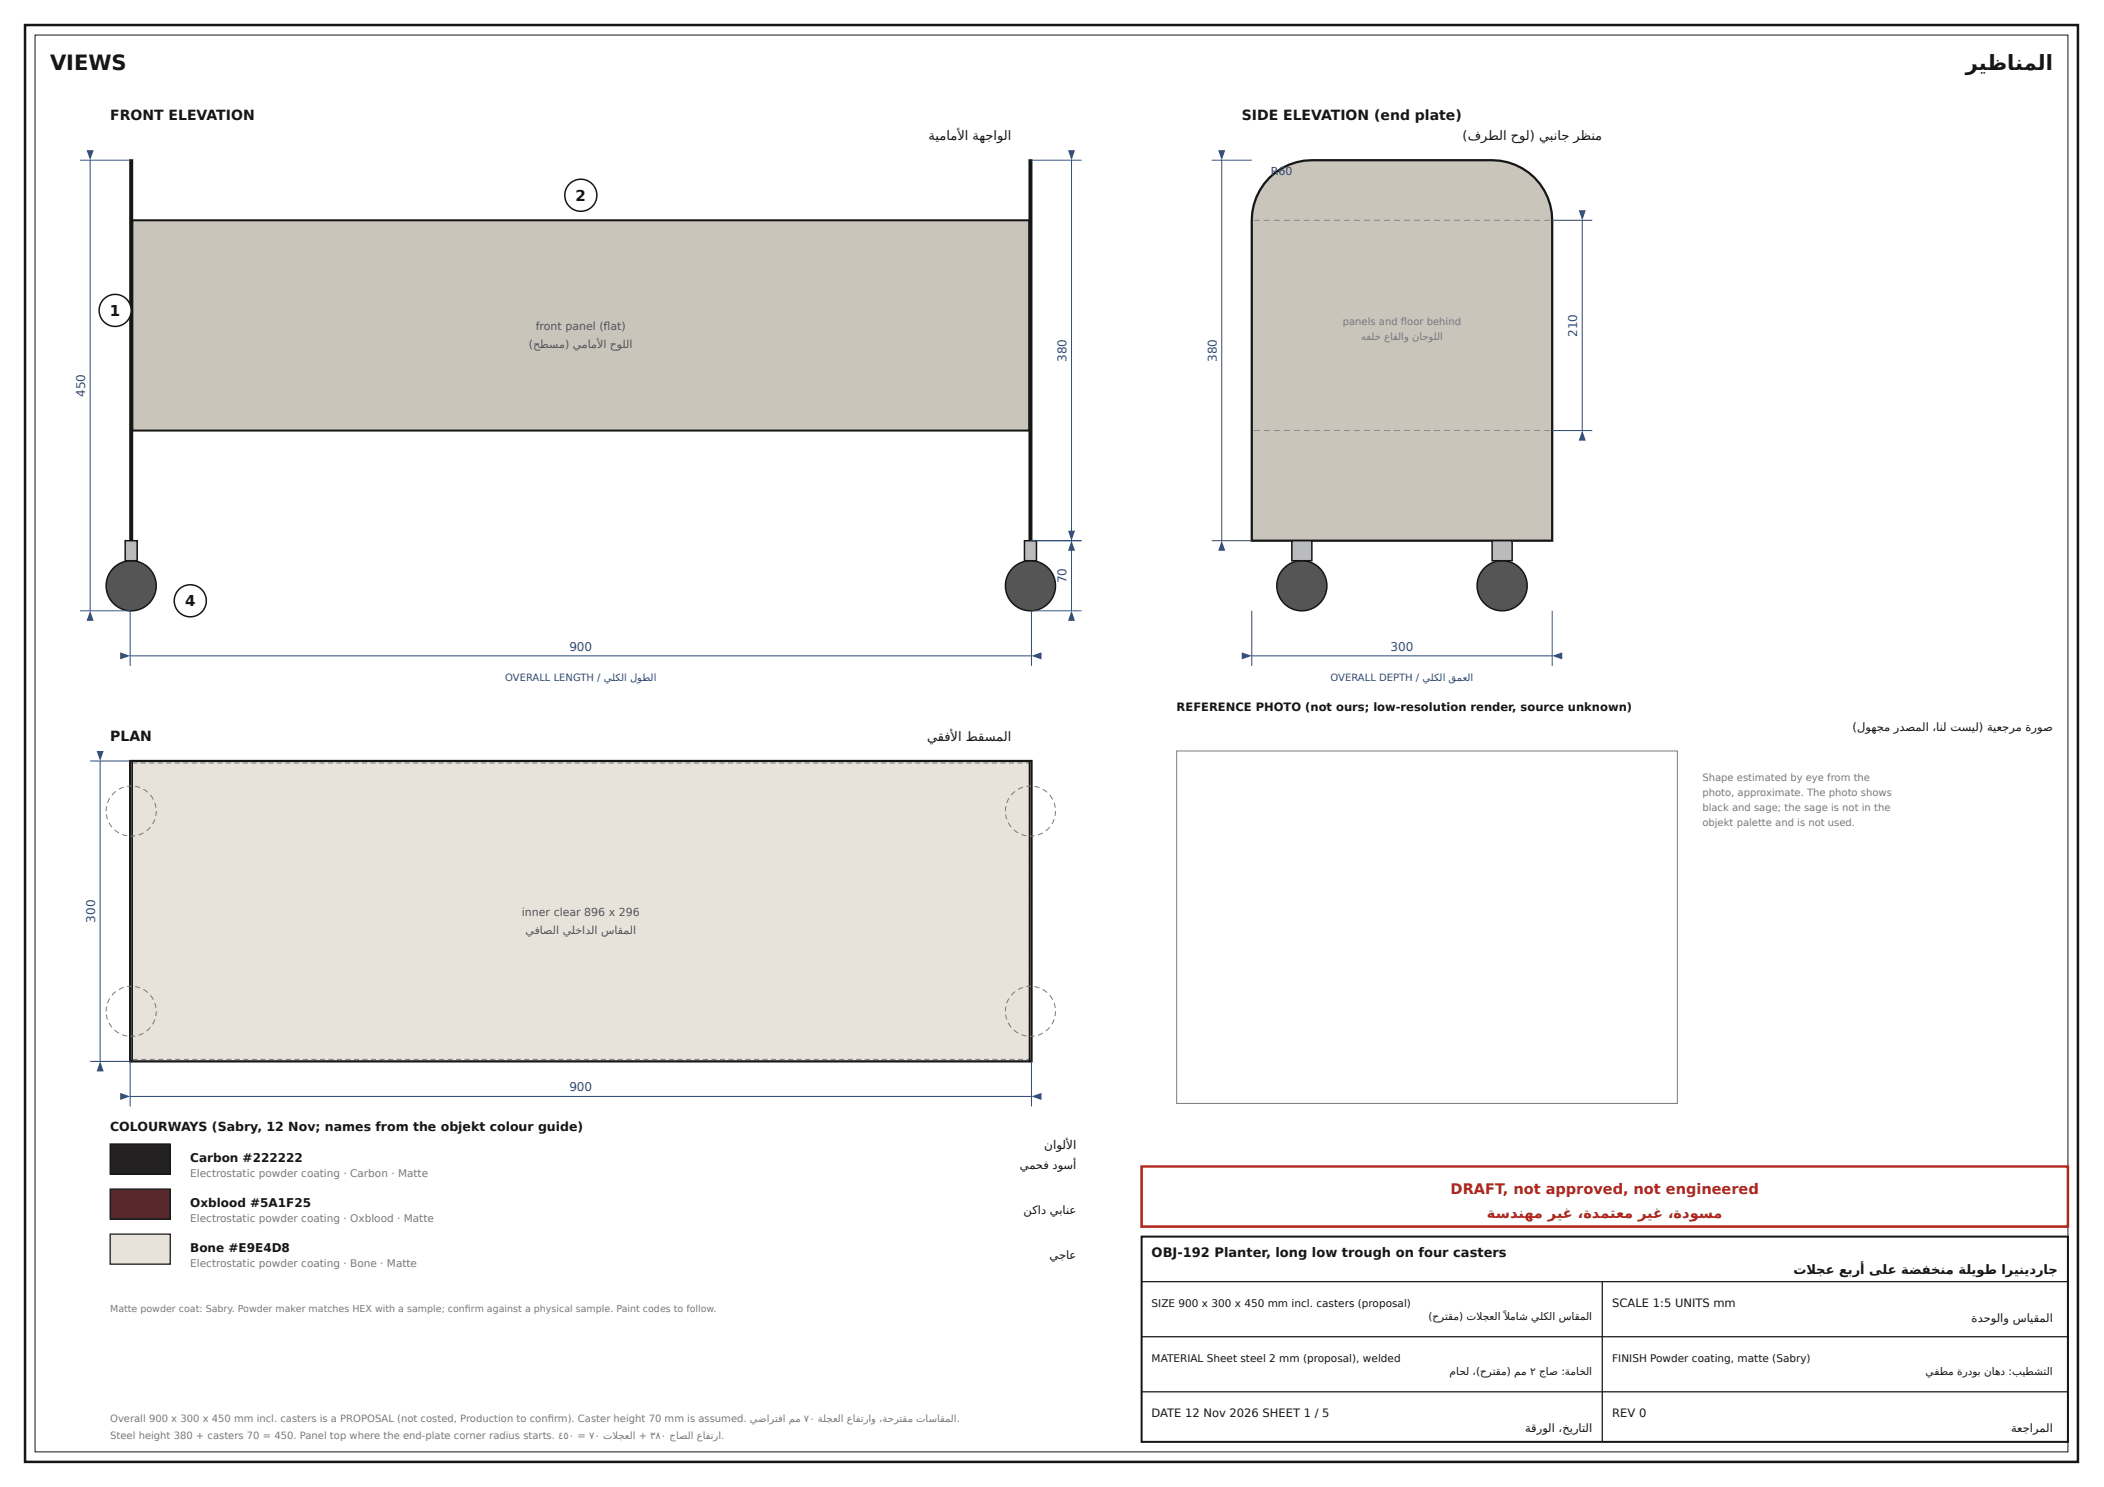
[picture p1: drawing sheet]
<svg xmlns="http://www.w3.org/2000/svg" width="420mm" height="297mm" viewBox="0 0 420 297" stroke-linecap="round" stroke-linejoin="round" font-family="sans-serif">
<path d="M5 5h410v287h-410z" fill="none" stroke="#161616" stroke-width=".5"/>
<path d="M7 7h406v283h-406z" fill="none" stroke="#161616" stroke-width=".2"/>
<path d="M228 247h185v41h-185z" fill="#fff"/>
<path d="M228 247h185v41h-185z" fill="none" stroke="#161616" stroke-width=".4"/>
<path d="M228 256h185M320 256v32M228 267h185M228 278h185" fill="none" stroke="#161616" stroke-width=".25"/>
<path d="M228 233h185v12h-185z" fill="#fff"/>
<path d="M228 233h185v12h-185z" fill="none" stroke="#b3261e" stroke-width=".5"/>
<path d="M26.4 44h179.2v42h-179.2z" fill="#c9c5bb"/>
<path d="M26 32h.4v76h-.4zM205.6 32h.4v76h-.4zM26.4 44h179.2v42h-179.2z" fill="none" stroke="#161616" stroke-width=".4"/>
<path d="M26.2 32v76M205.8 32v76" fill="none" stroke="#8d8a82" stroke-width=".4"/>
<circle cx="26.2" cy="117" r="5" fill="#555"/>
<circle cx="26.2" cy="117" r="5" fill="none" stroke="#161616" stroke-width=".3"/>
<path d="M25 108h2.4v4h-2.4z" fill="#bbb"/>
<path d="M25 108h2.4v4h-2.4z" fill="none" stroke="#161616" stroke-width=".3"/>
<circle cx="205.8" cy="117" r="5" fill="#555"/>
<circle cx="205.8" cy="117" r="5" fill="none" stroke="#161616" stroke-width=".3"/>
<path d="M204.6 108h2.4v4h-2.4z" fill="#bbb"/>
<path d="M204.6 108h2.4v4h-2.4z" fill="none" stroke="#161616" stroke-width=".3"/>
<path d="M26 131h180" fill="none" stroke="#2a4a7a" stroke-width=".2"/>
<g fill="#2a4a7a">
<path d="M24 130.3l2 .7-2 .7z"/>
<path d="M206 131l2-.7v1.4z"/>
</g>
<path d="M18 32v90M26 122v11M206 122v11" fill="none" stroke="#2a4a7a" stroke-width=".2"/>
<g fill="#2a4a7a">
<path d="M17.3 30h1.4l-.7 2z"/>
<path d="M18 122l.7 2h-1.4z"/>
</g>
<path d="M16 32h10M214 32v76M16 122h10" fill="none" stroke="#2a4a7a" stroke-width=".2"/>
<g fill="#2a4a7a">
<path d="M213.3 30h1.4l-.7 2z"/>
<path d="M214 108l.7 2h-1.4z"/>
</g>
<path d="M206 32h10M206 108h10M214 108v14" fill="none" stroke="#2a4a7a" stroke-width=".2"/>
<g fill="#2a4a7a">
<path d="M213.3 106h1.4l-.7 2z"/>
<path d="M214 122l.7 2h-1.4z"/>
</g>
<path d="M206 108h10M206 122h10" fill="none" stroke="#2a4a7a" stroke-width=".2"/>
<circle cx="116" cy="39" r="3.2" fill="#fff"/>
<circle cx="116" cy="39" r="3.2" fill="none" stroke="#161616" stroke-width=".3"/>
<circle cx="23" cy="62" r="3.2" fill="#fff"/>
<circle cx="23" cy="62" r="3.2" fill="none" stroke="#161616" stroke-width=".3"/>
<circle cx="38" cy="120" r="3.2" fill="#fff"/>
<circle cx="38" cy="120" r="3.2" fill="none" stroke="#161616" stroke-width=".3"/>
<path d="M253.5 35.5a12 12 0 0 1 8.5-3.5h36a12 12 0 0 1 12 12v64h-60v-64a12 12 0 0 1 3.5-8.5z" fill="#c9c5bb"/>
<path d="M253.5 35.5a12 12 0 0 1 8.5-3.5h36a12 12 0 0 1 12 12v64h-60v-64a12 12 0 0 1 3.5-8.5z" fill="none" stroke="#161616" stroke-width=".45"/>
<circle cx="260" cy="117" r="5" fill="#555"/>
<circle cx="260" cy="117" r="5" fill="none" stroke="#161616" stroke-width=".3"/>
<path d="M258 108h4v4h-4z" fill="#bbb"/>
<path d="M258 108h4v4h-4z" fill="none" stroke="#161616" stroke-width=".3"/>
<circle cx="300" cy="117" r="5" fill="#555"/>
<circle cx="300" cy="117" r="5" fill="none" stroke="#161616" stroke-width=".3"/>
<path d="M298 108h4v4h-4z" fill="#bbb"/>
<path d="M298 108h4v4h-4z" fill="none" stroke="#161616" stroke-width=".3"/>
<g fill="#7a7a7a">
<path d="M250.4 43.9h1.2v.2h-1.2zM252.4 43.9h1.2v.2h-1.2zM254.4 43.9h1.2v.2h-1.2zM256.4 43.9h1.2v.2h-1.2zM258.4 43.9h1.2v.2h-1.2zM260.4 43.9h1.2v.2h-1.2zM262.4 43.9h1.2v.2h-1.2zM264.4 43.9h1.2v.2h-1.2zM266.4 43.9h1.2v.2h-1.2zM268.4 43.9h1.2v.2h-1.2zM270.4 43.9h1.2v.2h-1.2zM272.4 43.9h1.2v.2h-1.2zM274.4 43.9h1.2v.2h-1.2zM276.4 43.9h1.2v.2h-1.2zM278.4 43.9h1.2v.2h-1.2zM280.4 43.9h1.2v.2h-1.2zM282.4 43.9h1.2v.2h-1.2zM284.4 43.9h1.2v.2h-1.2zM286.4 43.9h1.2v.2h-1.2zM288.4 43.9h1.2v.2h-1.2zM290.4 43.9h1.2v.2h-1.2zM292.4 43.9h1.2v.2h-1.2zM294.4 43.9h1.2v.2h-1.2zM296.4 43.9h1.2v.2h-1.2zM298.4 43.9h1.2v.2h-1.2zM300.4 43.9h1.2v.2h-1.2zM302.4 43.9h1.2v.2h-1.2zM304.4 43.9h1.2v.2h-1.2zM306.4 43.9h1.2v.2h-1.2zM308.4 43.9h1.2v.2h-1.2z"/>
<path d="M250.4 85.9h1.2v.2h-1.2zM252.4 85.9h1.2v.2h-1.2zM254.4 85.9h1.2v.2h-1.2zM256.4 85.9h1.2v.2h-1.2zM258.4 85.9h1.2v.2h-1.2zM260.4 85.9h1.2v.2h-1.2zM262.4 85.9h1.2v.2h-1.2zM264.4 85.9h1.2v.2h-1.2zM266.4 85.9h1.2v.2h-1.2zM268.4 85.9h1.2v.2h-1.2zM270.4 85.9h1.2v.2h-1.2zM272.4 85.9h1.2v.2h-1.2zM274.4 85.9h1.2v.2h-1.2zM276.4 85.9h1.2v.2h-1.2zM278.4 85.9h1.2v.2h-1.2zM280.4 85.9h1.2v.2h-1.2zM282.4 85.9h1.2v.2h-1.2zM284.4 85.9h1.2v.2h-1.2zM286.4 85.9h1.2v.2h-1.2zM288.4 85.9h1.2v.2h-1.2zM290.4 85.9h1.2v.2h-1.2zM292.4 85.9h1.2v.2h-1.2zM294.4 85.9h1.2v.2h-1.2zM296.4 85.9h1.2v.2h-1.2zM298.4 85.9h1.2v.2h-1.2zM300.4 85.9h1.2v.2h-1.2zM302.4 85.9h1.2v.2h-1.2zM304.4 85.9h1.2v.2h-1.2zM306.4 85.9h1.2v.2h-1.2zM308.4 85.9h1.2v.2h-1.2z"/>
</g>
<path d="M250 131h60" fill="none" stroke="#2a4a7a" stroke-width=".2"/>
<g fill="#2a4a7a">
<path d="M248 130.3l2 .7-2 .7z"/>
<path d="M310 131l2-.7v1.4z"/>
</g>
<path d="M244 32v76M250 122v11M310 122v11" fill="none" stroke="#2a4a7a" stroke-width=".2"/>
<g fill="#2a4a7a">
<path d="M243.3 30h1.4l-.7 2z"/>
<path d="M244 108l.7 2h-1.4z"/>
</g>
<path d="M242 32h8M316 44v42M242 108h8" fill="none" stroke="#2a4a7a" stroke-width=".2"/>
<g fill="#2a4a7a">
<path d="M315.3 42h1.4l-.7 2z"/>
<path d="M316 86l.7 2h-1.4z"/>
</g>
<path d="M310 44h8M310 86h8" fill="none" stroke="#2a4a7a" stroke-width=".2"/>
<path d="M26 152h180v60h-180z" fill="#e7e3da"/>
<path d="M26 152h180v60h-180z" fill="none" stroke="#161616" stroke-width=".45"/>
<path d="M28.1 152.3h1v.2h-1zM29.8 152.3h1v.2h-1zM31.5 152.3h1v.2h-1zM33.2 152.3h1v.2h-1zM34.9 152.3h1v.2h-1zM36.6 152.3h1v.2h-1zM38.3 152.3h1v.2h-1zM40 152.3h1v.2h-1zM41.7 152.3h1v.2h-1zM43.4 152.3h1v.2h-1zM45.1 152.3h1v.2h-1zM46.8 152.3h1v.2h-1zM48.5 152.3h1v.2h-1zM50.2 152.3h1v.2h-1zM51.9 152.3h1v.2h-1zM53.6 152.3h1v.2h-1zM55.3 152.3h1v.2h-1zM57 152.3h1v.2h-1zM58.7 152.3h1v.2h-1zM60.4 152.3h1v.2h-1zM62.1 152.3h1v.2h-1zM63.8 152.3h1v.2h-1zM65.5 152.3h1v.2h-1zM67.2 152.3h1v.2h-1zM68.9 152.3h1v.2h-1zM70.6 152.3h1v.2h-1zM72.3 152.3h1v.2h-1zM74 152.3h1v.2h-1zM75.7 152.3h1v.2h-1zM77.4 152.3h1v.2h-1zM79.1 152.3h1v.2h-1zM80.8 152.3h1v.2h-1zM82.5 152.3h1v.2h-1zM84.2 152.3h1v.2h-1zM85.9 152.3h1v.2h-1zM87.6 152.3h1v.2h-1zM89.3 152.3h1v.2h-1zM91 152.3h1v.2h-1zM92.7 152.3h1v.2h-1zM94.4 152.3h1v.2h-1zM96.1 152.3h1v.2h-1zM97.8 152.3h1v.2h-1zM99.5 152.3h1v.2h-1zM101.2 152.3h1v.2h-1zM102.9 152.3h1v.2h-1zM104.6 152.3h1v.2h-1zM106.3 152.3h1v.2h-1zM108 152.3h1v.2h-1zM109.7 152.3h1v.2h-1zM111.4 152.3h1v.2h-1zM113.1 152.3h1v.2h-1zM114.8 152.3h1v.2h-1zM116.5 152.3h1v.2h-1zM118.2 152.3h1v.2h-1zM119.9 152.3h1v.2h-1zM121.6 152.3h1v.2h-1zM123.3 152.3h1v.2h-1zM125 152.3h1v.2h-1zM126.7 152.3h1v.2h-1zM128.4 152.3h1v.2h-1zM130.1 152.3h1v.2h-1zM131.8 152.3h1v.2h-1zM133.5 152.3h1v.2h-1zM135.2 152.3h1v.2h-1zM136.9 152.3h1v.2h-1zM138.6 152.3h1v.2h-1zM140.3 152.3h1v.2h-1zM142 152.3h1v.2h-1zM143.7 152.3h1v.2h-1zM145.4 152.3h1v.2h-1zM147.1 152.3h1v.2h-1zM148.8 152.3h1v.2h-1zM150.5 152.3h1v.2h-1zM152.2 152.3h1v.2h-1zM153.9 152.3h1v.2h-1zM155.6 152.3h1v.2h-1zM157.3 152.3h1v.2h-1zM159 152.3h1v.2h-1zM160.7 152.3h1v.2h-1zM162.4 152.3h1v.2h-1zM164.1 152.3h1v.2h-1zM165.8 152.3h1v.2h-1zM167.5 152.3h1v.2h-1zM169.2 152.3h1v.2h-1zM170.9 152.3h1v.2h-1zM172.6 152.3h1v.2h-1zM174.3 152.3h1v.2h-1zM176 152.3h1v.2h-1zM177.7 152.3h1v.2h-1zM179.4 152.3h1v.2h-1zM181.1 152.3h1v.2h-1zM182.8 152.3h1v.2h-1zM184.5 152.3h1v.2h-1zM186.2 152.3h1v.2h-1zM187.9 152.3h1v.2h-1zM189.6 152.3h1v.2h-1zM191.3 152.3h1v.2h-1zM193 152.3h1v.2h-1zM194.7 152.3h1v.2h-1zM196.4 152.3h1v.2h-1zM198.1 152.3h1v.2h-1zM199.8 152.3h1v.2h-1zM201.5 152.3h1v.2h-1zM203.2 152.3h1v.2h-1zM204.9 152.3h.8v.4h-.2l.1-.3-.7 .1zM205.5 153.4h.2v1h-.2zM205.5 155.1h.2v1h-.2zM205.5 156.8h.2v1h-.2zM205.5 158.5h.2v1h-.2zM205.5 160.2h.2v1h-.2zM205.5 161.9h.2v1h-.2zM205.5 163.6h.2v1h-.2zM205.5 165.3h.2v1h-.2zM205.5 167h.2v1h-.2zM205.5 168.7h.2v1h-.2zM205.5 170.4h.2v1h-.2zM205.5 172.1h.2v1h-.2zM205.5 173.8h.2v1h-.2zM205.5 175.5h.2v1h-.2zM205.5 177.2h.2v1h-.2zM205.5 178.9h.2v1h-.2zM205.5 180.6h.2v1h-.2zM205.5 182.3h.2v1h-.2zM205.5 184h.2v1h-.2zM205.5 185.7h.2v1h-.2zM205.5 187.4h.2v1h-.2zM205.5 189.1h.2v1h-.2zM205.5 190.8h.2v1h-.2zM205.5 192.5h.2v1h-.2zM205.5 194.2h.2v1h-.2zM205.5 195.9h.2v1h-.2zM205.5 197.6h.2v1h-.2zM205.5 199.3h.2v1h-.2zM205.5 201h.2v1h-.2zM205.5 202.7h.2v1h-.2zM205.5 204.4h.2v1h-.2zM205.5 206.1h.2v1h-.2zM205.5 207.8h.2v1h-.2zM205.5 209.5h.2v1h-.2zM205 211.5l.6 .1-.1-.4h.2v.5h-.7zM203.3 211.5h1v.2h-1zM201.6 211.5h1v.2h-1zM199.9 211.5h1v.2h-1zM198.2 211.5h1v.2h-1zM196.5 211.5h1v.2h-1zM194.8 211.5h1v.2h-1zM193.1 211.5h1v.2h-1zM191.4 211.5h1v.2h-1zM189.7 211.5h1v.2h-1zM188 211.5h1v.2h-1zM186.3 211.5h1v.2h-1zM184.6 211.5h1v.2h-1zM182.9 211.5h1v.2h-1zM181.2 211.5h1v.2h-1zM179.5 211.5h1v.2h-1zM177.8 211.5h1v.2h-1zM176.1 211.5h1v.2h-1zM174.4 211.5h1v.2h-1zM172.7 211.5h1v.2h-1zM171 211.5h1v.2h-1zM169.3 211.5h1v.2h-1zM167.6 211.5h1v.2h-1zM165.9 211.5h1v.2h-1zM164.2 211.5h1v.2h-1zM162.5 211.5h1v.2h-1zM160.8 211.5h1v.2h-1zM159.1 211.5h1v.2h-1zM157.4 211.5h1v.2h-1zM155.7 211.5h1v.2h-1zM154 211.5h1v.2h-1zM152.3 211.5h1v.2h-1zM150.6 211.5h1v.2h-1zM148.9 211.5h1v.2h-1zM147.2 211.5h1v.2h-1zM145.5 211.5h1v.2h-1zM143.8 211.5h1v.2h-1zM142.1 211.5h1v.2h-1zM140.4 211.5h1v.2h-1zM138.7 211.5h1v.2h-1zM137 211.5h1v.2h-1zM135.3 211.5h1v.2h-1zM133.6 211.5h1v.2h-1zM131.9 211.5h1v.2h-1zM130.2 211.5h1v.2h-1zM128.5 211.5h1v.2h-1zM126.8 211.5h1v.2h-1zM125.1 211.5h1v.2h-1zM123.4 211.5h1v.2h-1zM121.7 211.5h1v.2h-1zM120 211.5h1v.2h-1zM118.3 211.5h1v.2h-1zM116.6 211.5h1v.2h-1zM114.9 211.5h1v.2h-1zM113.2 211.5h1v.2h-1zM111.5 211.5h1v.2h-1zM109.8 211.5h1v.2h-1zM108.1 211.5h1v.2h-1zM106.4 211.5h1v.2h-1zM104.7 211.5h1v.2h-1zM103 211.5h1v.2h-1zM101.3 211.5h1v.2h-1zM99.6 211.5h1v.2h-1zM97.9 211.5h1v.2h-1zM96.2 211.5h1v.2h-1zM94.5 211.5h1v.2h-1zM92.8 211.5h1v.2h-1zM91.1 211.5h1v.2h-1zM89.4 211.5h1v.2h-1zM87.7 211.5h1v.2h-1zM86 211.5h1v.2h-1zM84.3 211.5h1v.2h-1zM82.6 211.5h1v.2h-1zM80.9 211.5h1v.2h-1zM79.2 211.5h1v.2h-1zM77.5 211.5h1v.2h-1zM75.8 211.5h1v.2h-1zM74.1 211.5h1v.2h-1zM72.4 211.5h1v.2h-1zM70.7 211.5h1v.2h-1zM69 211.5h1v.2h-1zM67.3 211.5h1v.2h-1zM65.6 211.5h1v.2h-1zM63.9 211.5h1v.2h-1zM62.2 211.5h1v.2h-1zM60.5 211.5h1v.2h-1zM58.8 211.5h1v.2h-1zM57.1 211.5h1v.2h-1zM55.4 211.5h1v.2h-1zM53.7 211.5h1v.2h-1zM52 211.5h1v.2h-1zM50.3 211.5h1v.2h-1zM48.6 211.5h1v.2h-1zM46.9 211.5h1v.2h-1zM45.2 211.5h1v.2h-1zM43.5 211.5h1v.2h-1zM41.8 211.5h1v.2h-1zM40.1 211.5h1v.2h-1zM38.4 211.5h1v.2h-1zM36.7 211.5h1v.2h-1zM35 211.5h1v.2h-1zM33.3 211.5h1v.2h-1zM31.6 211.5h1v.2h-1zM29.9 211.5h1v.2h-1zM28.2 211.5h1v.2h-1zM26.5 211.5h1v.2h-1zM26.3 210h.2v1h-.2zM26.3 208.3h.2v1h-.2zM26.3 206.6h.2v1h-.2zM26.3 204.9h.2v1h-.2zM26.3 203.2h.2v1h-.2zM26.3 201.5h.2v1h-.2zM26.3 199.8h.2v1h-.2zM26.3 198.1h.2v1h-.2zM26.3 196.4h.2v1h-.2zM26.3 194.7h.2v1h-.2zM26.3 193h.2v1h-.2zM26.3 191.3h.2v1h-.2zM26.3 189.6h.2v1h-.2zM26.3 187.9h.2v1h-.2zM26.3 186.2h.2v1h-.2zM26.3 184.5h.2v1h-.2zM26.3 182.8h.2v1h-.2zM26.3 181.1h.2v1h-.2zM26.3 179.4h.2v1h-.2zM26.3 177.7h.2v1h-.2zM26.3 176h.2v1h-.2zM26.3 174.3h.2v1h-.2zM26.3 172.6h.2v1h-.2zM26.3 170.9h.2v1h-.2zM26.3 169.2h.2v1h-.2zM26.3 167.5h.2v1h-.2zM26.3 165.8h.2v1h-.2zM26.3 164.1h.2v1h-.2zM26.3 162.4h.2v1h-.2zM26.3 160.7h.2v1h-.2zM26.3 159h.2v1h-.2zM26.3 157.3h.2v1h-.2zM26.3 155.6h.2v1h-.2zM26.3 153.9h.2v1h-.2zM26.3 152.3h1.1v.2l-1-.1 .1 .8h-.2z" fill="#7a7a7a"/>
<path d="M26.2 152v60M205.8 152v60" fill="none" stroke="#8d8a82" stroke-width=".4"/>
<path d="M26 152h.4v60h-.4zM205.6 152h.4v60h-.4z" fill="none" stroke="#161616" stroke-width=".3"/>
<g fill="#7a7a7a">
<path d="M30.8 163.6l.2 .1-.4 .9-.2-.1zM29.2 165.9l.8-.8 .1 .2-.8 .7zM27.7 166.7l.9-.4 .1 .1-1 .5zM26.1 166.9l.9-.1v.2l-.9 .1zM24.5 166.6l.9 .2v.2l-1-.2zM23 165.7l.8 .6-.1 .2-.9-.7zM21.7 164.4l.2-.1 .5 .8-.1 .2zM21.1 162.7h.2l.3 .9-.2 .1zM21.2 161l.2 .1-.1 .9h-.2zM21.8 159.4l.2 .1-.4 .9-.2-.1zM22.6 158.3l.5-.3 .1 .1-.8 .8-.1-.2zM23.7 157.6l1-.5v.2l-.9 .4zM25.4 157l.9-.1v.2l-.9 .1zM27 157l1 .2-.1 .2-.9-.2zM28.7 157.5l.9 .7-.2 .1-.8-.6zM30 158.9l.1-.2 .6 .9-.2 .1zM30.8 160.4l.2-.1 .3 1h-.2zM31.1 162h.2l-.1 1-.2-.1z"/>
<path d="M30.8 203.6l.2 .1-.4 .9-.2-.1zM29.2 205.9l.8-.8 .1 .2-.8 .7zM27.7 206.7l.9-.4 .1 .1-1 .5zM26.1 206.9l.9-.1v.2l-.9 .1zM24.5 206.6l.9 .2v.2l-1-.2zM23 205.7l.8 .6-.1 .2-.9-.7zM21.7 204.4l.2-.1 .5 .8-.1 .2zM21.1 202.7h.2l.3 .9-.2 .1zM21.2 201l.2 .1-.1 .9h-.2zM21.8 199.4l.2 .1-.4 .9-.2-.1zM22.6 198.3l.5-.3 .1 .1-.8 .8-.1-.2zM23.7 197.6l1-.5v.2l-.9 .4zM25.4 197l.9-.1v.2l-.9 .1zM27 197l1 .2-.1 .2-.9-.2zM28.7 197.5l.9 .7-.2 .1-.8-.6zM30 198.9l.1-.2 .6 .9-.2 .1zM30.8 200.4l.2-.1 .3 1h-.2zM31.1 202h.2l-.1 1-.2-.1z"/>
<path d="M210.4 163.6l.2 .1-.4 .9-.2-.1zM208.8 165.9l.8-.8 .1 .2-.8 .7zM207.3 166.7l.9-.4 .1 .1-1 .5zM205.7 166.9l.9-.1v.2l-.9 .1zM204.1 166.6l.9 .2v.2l-1-.2zM202.6 165.7l.8 .6-.1 .2-.9-.7zM201.3 164.4l.2-.1 .5 .8-.1 .2zM200.7 162.7h.2l.3 .9-.2 .1zM200.8 161l.2 .1-.1 .9h-.2zM201.4 159.4l.2 .1-.4 .9-.2-.1zM202.2 158.3l.5-.3 .1 .1-.8 .8-.1-.2zM203.3 157.6l1-.5v.2l-.9 .4zM205 157l.9-.1v.2l-.9 .1zM206.6 157l1 .2-.1 .2-.9-.2zM208.3 157.5l.9 .7-.2 .1-.8-.6zM209.6 158.9l.1-.2 .6 .9-.2 .1zM210.4 160.4l.2-.1 .3 1h-.2zM210.7 162h.2l-.1 1-.2-.1z"/>
<path d="M210.4 203.6l.2 .1-.4 .9-.2-.1zM208.8 205.9l.8-.8 .1 .2-.8 .7zM207.3 206.7l.9-.4 .1 .1-1 .5zM205.7 206.9l.9-.1v.2l-.9 .1zM204.1 206.6l.9 .2v.2l-1-.2zM202.6 205.7l.8 .6-.1 .2-.9-.7zM201.3 204.4l.2-.1 .5 .8-.1 .2zM200.7 202.7h.2l.3 .9-.2 .1zM200.8 201l.2 .1-.1 .9h-.2zM201.4 199.4l.2 .1-.4 .9-.2-.1zM202.2 198.3l.5-.3 .1 .1-.8 .8-.1-.2zM203.3 197.6l1-.5v.2l-.9 .4zM205 197l.9-.1v.2l-.9 .1zM206.6 197l1 .2-.1 .2-.9-.2zM208.3 197.5l.9 .7-.2 .1-.8-.6zM209.6 198.9l.1-.2 .6 .9-.2 .1zM210.4 200.4l.2-.1 .3 1h-.2zM210.7 202h.2l-.1 1-.2-.1z"/>
</g>
<path d="M26 219h180" fill="none" stroke="#2a4a7a" stroke-width=".2"/>
<g fill="#2a4a7a">
<path d="M24 218.3l2 .7-2 .7z"/>
<path d="M206 219l2-.7v1.4z"/>
</g>
<path d="M20 152v60M26 212v9M206 212v9" fill="none" stroke="#2a4a7a" stroke-width=".2"/>
<g fill="#2a4a7a">
<path d="M19.3 150h1.4l-.7 2z"/>
<path d="M20 212l.7 2h-1.4z"/>
</g>
<path d="M18 152h8M18 212h8" fill="none" stroke="#2a4a7a" stroke-width=".2"/>
<path d="M235 150h100v70.4h-100z" fill="none" stroke="#7a7a7a" stroke-width=".2"/>
<path d="M22 228.5h12v6h-12z" fill="#222"/>
<path d="M22 228.5h12v6h-12z" fill="none" stroke="#161616" stroke-width=".25"/>
<path d="M22 237.5h12v6h-12z" fill="#5a1f25"/>
<path d="M22 237.5h12v6h-12z" fill="none" stroke="#161616" stroke-width=".25"/>
<path d="M22 246.5h12v6h-12z" fill="#e9e4d8"/>
<path d="M22 246.5h12v6h-12z" fill="none" stroke="#161616" stroke-width=".25"/>
<g font-size="4.2" fill="#161616">
<text x="10" y="14">VIEWS</text>
<text x="392.6" y="14">ريظانملا</text>
</g>
<g font-size="3" fill="#161616">
<text x="115" y="40.1">2</text>
<text x="22" y="63.1">1</text>
<text x="37" y="121.1">4</text>
</g>
<g font-size="2.9" fill="#b3261e">
<text x="289.7" y="238.4">DRAFT, not approved, not engineered</text>
<text x="297" y="243.2">ةسدنهم ريغ ،ةدمتعم ريغ ،ةدوسم</text>
</g>
<g font-size="2.8" fill="#161616">
<text x="22" y="24">FRONT ELEVATION</text>
<text x="248" y="24">SIDE ELEVATION (end plate)</text>
<text x="22" y="148">PLAN</text>
</g>
<g font-size="2.6" fill="#161616">
<text x="185.5" y="28">ةيمامأل ا ةهجاولا</text>
<text x="292.1" y="28">(فرطلا حول) يبناج رظنم</text>
<text x="185.1" y="148">يقفأل ا طقسملا</text>
<text x="230" y="251">OBJ-192 Planter, long low trough on four casters</text>
<text x="358.2" y="254.4">تال جع عبرأ ىلع ةضفخنم ةليوط ارينيدراج</text>
</g>
<text font-size="2.5" fill="#161616" x="22" y="226">COLOURWAYS (Sabry, 12 Nov; names from the objekt colour guide)</text>
<g font-size="2.4" fill="#2a4a7a">
<text x="315" y="67.3" transform="rotate(-90 315 67.3)">210</text>
<text x="213" y="72.3" transform="rotate(-90 213 72.3)">380</text>
<text x="243" y="72.3" transform="rotate(-90 243 72.3)">380</text>
<text x="17" y="79.3" transform="rotate(-90 17 79.3)">450</text>
<text x="213" y="116.5" transform="rotate(-90 213 116.5)">70</text>
<text x="113.7" y="130">900</text>
<text x="277.7" y="130">300</text>
<text x="19" y="184.3" transform="rotate(-90 19 184.3)">300</text>
<text x="113.7" y="218">900</text>
</g>
<g font-size="2.4" fill="#161616">
<text x="38" y="232">Carbon #222222</text>
<text x="208.6" y="229.5">ناولأل ا</text>
<text x="38" y="241">Oxblood #5A1F25</text>
<text x="38" y="250">Bone #E9E4D8</text>
</g>
<g font-size="2.3" fill="#161616">
<text x="235" y="142">REFERENCE PHOTO (not ours; low-resolution render, source unknown)</text>
<text x="370" y="146">(لوهجم ردصملا ،انل تسيل) ةيعجرم ةروص</text>
<text x="203.7" y="233.5">يمحف دوسأ</text>
<text x="204.4" y="242.5">نكاد يبانع</text>
<text x="209.6" y="251.5">يجاع</text>
<text x="322" y="261">SCALE 1:5 UNITS mm</text>
<text x="393.8" y="264">ةدحولاو سايقملا</text>
<text x="230" y="283">DATE 12 Nov 2026 SHEET 1 / 5</text>
<text x="304.6" y="286">ةقرولا ،خيراتلا</text>
<text x="322" y="283">REV 0</text>
<text x="401.7" y="286">ةعجارملا</text>
</g>
<text font-size="2.2" fill="#2a4a7a" x="253.8" y="35">R60</text>
<g font-size="2.2" fill="#555">
<text x="107" y="66">front panel (fl at)</text>
<text x="105.6" y="69.5">(حطسم) يمامأل ا حوللا</text>
<text x="104.2" y="183">inner clear 896 x 296</text>
<text x="105" y="186.5">يفاصلا يلخادلا ساقملا</text>
</g>
<g font-size="2.1" fill="#7a7a7a">
<text x="38" y="235">Electrostatic powder coating · Carbon · Matte</text>
<text x="38" y="244">Electrostatic powder coating · Oxblood · Matte</text>
<text x="38" y="253">Electrostatic powder coating · Bone · Matte</text>
</g>
<g font-size="2.1" fill="#161616">
<text x="230" y="261">SIZE 900 x 300 x 450 mm incl. casters (proposal)</text>
<text x="285.3" y="263.7">(حرتقم) تال جعلاًال ماش يلكلا ساقملا</text>
<text x="230" y="272">MATERIAL Sheet steel 2 mm (proposal), welded</text>
<text x="289.5" y="274.7">ماحل ،(حرتقم) مم ٢ جاص :ةماخلا</text>
<text x="322" y="272">FINISH Powder coating, matte (Sabry)</text>
<text x="384.6" y="274.7">يفطم ةردوب ناهد :بيطشتلا</text>
</g>
<g font-size="2" fill="#7a7a7a">
<text x="268.2" y="65">panels and fl oor behind</text>
<text x="271.8" y="68">هفلخ عاقلاو ناحوللا</text>
<text x="340" y="156">Shape estimated by eye from the</text>
<text x="340" y="159">photo, approximate. The photo shows</text>
<text x="340" y="162">black and sage; the sage is not in the</text>
<text x="340" y="165">objekt palette and is not used.</text>
<text x="22" y="284">Overall 900 x 300 x 450 mm incl. casters is a PROPOSAL (not costed, Production to confi rm). Caster height 70 mm is assumed. يضارتفا مم ٧٠ ةلجعلا عافتراو ،ةحرتقم تاساقملا.</text>
<text x="22" y="287.5">Steel height 380 + casters 70 = 450. Panel top where the end-plate corner radius starts. ٤٥٠ = ٧٠ تال جعلا + ٣٨٠ جاصلا عافترا.</text>
</g>
<g font-size="2" fill="#2a4a7a">
<text x="100.9" y="136">OVERALL LENGTH / يلكلا لوطلا</text>
<text x="265.7" y="136">OVERALL DEPTH / يلكلا قمعلا</text>
</g>
<text font-size="1.9" fill="#7a7a7a" x="22" y="262">Matte powder coat: Sabry. Powder maker matches HEX with a sample; confi rm against a physical sample. Paint codes to follow.</text>
</svg>
